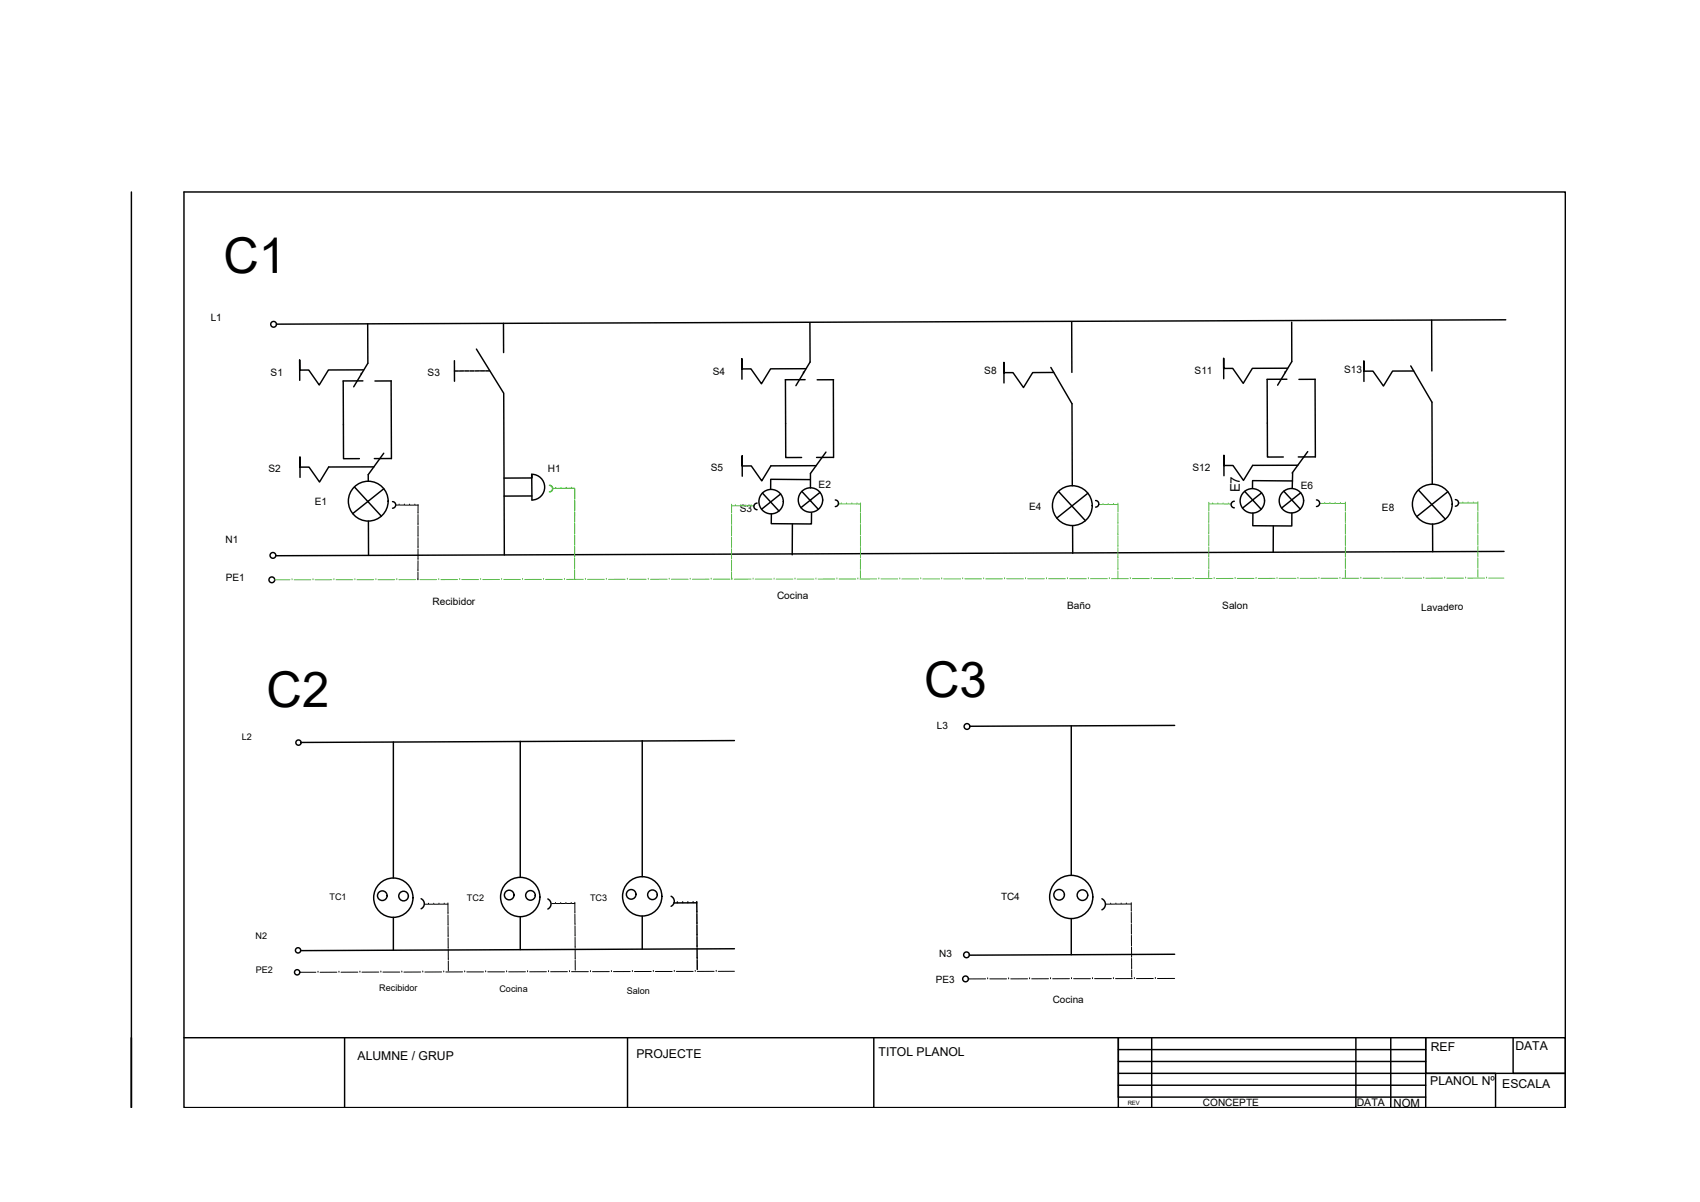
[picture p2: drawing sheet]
<svg xmlns="http://www.w3.org/2000/svg" width="297mm" height="210mm" viewBox="0 0 297 210" stroke-linecap="round" stroke-linejoin="round" font-family="sans-serif">
<!-- layer: 0 -->
<g fill="none" stroke="#000" stroke-width=".25">
<path d="M23 33.5v159.9v-12.2M64.2 56.5l.1 6.9-2.5 4.1M88 56.5v5.1M141.5 56.3v6.9M187.3 56.2v8.8M225.7 56.3v6.8l-2.5 4.2M250.2 55.9v8.9M263.1 55.8l-214.7 .8M60 66.6v13.5h2.8M63.1 65.4h.1M63.4 66.5h-3.5M63.5 64.6h-6.1l-1.6 2.6-1.9-2.6h-1.5v-1.8v3.6"/>
<path d="M67 79.1l-2.7 3.8 .1 1.1M68.3 66.5l.1 13.6M68.4 66.5h-2.9M79.4 63v3.6M79.4 64.8h.7M81 64.8h-.7M81.2 64.8h.7M82.1 64.8h.7M83.2 61l4.8 7.7 .1 28.2M83.8 64.8h-.8M83.9 64.8h.8M84.9 64.8h.6"/>
<path d="M137.2 66.3l.1 7.7M137.3 74v5.9h2.8M140.4 65.1h.1M140.7 66.3h-3.5M140.8 64.4h-6.2l-1.6 2.6-1.8-2.6h-1.6v-1.8v3.6M141.5 63.2l-2.4 4.1M144.3 78.9l-2.7 3.8v2.5M145.6 79.9h-2.9M145.6 66.3l.1 13.6M145.7 66.3h-2.9M183.6 64.2l3.7 6.3 .1 14.3M184.1 65l-3.7 .1-1.6 2.6-1.8-2.6h-1.6v-1.8v3.6"/>
<path d="M221.4 66.3l.1 13.5h2.7M224.6 65.1h.1M224.9 66.2h-3.5M225 64.3h-6.2l-1.6 2.6-1.8-2.6h-1.6v-1.7v3.5M228.5 78.9l-2.7 3.7M229.8 79.8h-3M229.8 66.2v13.6M229.8 66.2h-2.8M246.5 63.9l3.7 6.3 .1 14.4M247 64.8h-3.7l-1.6 2.6-1.8-2.6h-1.6v-1.8v3.6M61.9 85l4.7 5.1M64.4 87.5v.2"/>
<path d="M64.4 91v6M65.3 81.5l-7.9 .1-1.6 2.6-1.8-2.6h-1.6v-1.8v3.6M67.1 85.4l-5.5 4.3M68.3 80.1h-2.9M68.6 87.6a.58 .58 0 0 1 .5 .6 .58 .58 0 0 1-.5 .5M92.9 82.8a2.25 2.25 0 0 1 2.3 2.2 2.25 2.25 0 0 1-2.3 2.3v-4.5v.7h-4.8M92.9 86.6h-4.8M132.3 87.9a.58 .58 0 0 0-.6 .5 .58 .58 0 0 0 .6 .6M133.2 86.1l2.9 3.1M136.4 86.3l-3.3 2.6M138.5 91.5l-.1 5.4M140.1 85.8l2.9 3.1"/>
<path d="M141.6 83.8l-6.9-.1v1.7M141.6 87.3v.2M141.8 89.6v1.9l-7-.1v-1.7M142.6 81.3l-7.9 .1-1.6 2.6-1.8-2.6h-1.6v-1.8v3.6M143.3 86l-3.4 2.7M145.9 87.3a.58 .58 0 0 1 .6 .6 .58 .58 0 0 1-.6 .6M184.9 85.8l4.8 5.1M187.4 91.8v4.8M190.1 86.1l-5.4 4.4M191.4 87.4a.58 .58 0 0 1 .6 .6 .58 .58 0 0 1-.6 .6M215.7 87.5a.58 .58 0 0 0-.6 .6 .58 .58 0 0 0 .6 .6M217.5 85.8l2.9 3.1"/>
<path d="M218.9 83.9l6.9 .1M218.9 84l-.1 1.3M218.9 89.6v2.2h6.8v-2.2M219 87.3v.1M220.4 86.1l-3.3 2.6M222.5 91.9v4.5M224.3 85.8l2.9 3.1M225.8 87.2v.2M225.9 82.6l-.1 2.7M226.8 81.2l-7.9 .1-1.6 2.6-1.9-2.6h-1.5v-1.8v3.6M227.3 86l-3.4 2.7M230 87.3a.58 .58 0 0 1 .6 .6 .58 .58 0 0 1-.6 .6"/>
<path d="M247.8 85.6l4.7 5.1M250.3 91.5v4.8M253 85.9l-5.5 4.3M254.3 87.2a.58 .58 0 0 1 .6 .6 .58 .58 0 0 1-.6 .6M262.8 96.3l-214.6 .7M68.7 129.6v23.7M90.9 129.5v23.7M112.2 129.3v23.8M128.3 129.3l-75.6 .4M187.2 126.8v26.1M205.2 126.7l-35.7 .1M73.6 156.9a.97 .97 0 0 1 .5 .9 .97 .97 0 0 1-.5 .9"/>
<path d="M95.7 157a.97 .97 0 0 1 .6 .9 .97 .97 0 0 1-.6 .8M112.2 160v5.7M117.3 156.5a.97 .97 0 0 1 .5 .9 .97 .97 0 0 1-.5 .9M117.7 157.7h.6M118.4 157.7h.1M119.2 157.7h-.7M119.3 157.7h.1M119.4 157.7h.7M120.2 157.7h.1M121 157.7h-.7M121.1 157.7h.1M121.2 157.7h.6"/>
<path d="M121.7 157.4l.1 1.7M121.8 159.3h.1M121.8 159.6v1.6M192.5 157a1.06 1.06 0 0 1 .6 .9 1.06 1.06 0 0 1-.6 1M68.7 160.2v5.7M90.9 160.1v5.7M121.8 161.4h.1M121.8 161.6v1.6M121.8 163.4h.1M121.8 163.6v1.6M121.8 165.4h.1M121.8 165.6v1.6"/>
<path d="M121.8 167.4h.1M121.8 167.6v1.7M128.3 165.7l-75.8 .3M187.2 160.4v6.3M205.2 166.6l-35.8 .2M32.1 181.2h241.4v12.2h-24.4M60.2 181.2v12.2h-28.1v-159.9h241.4v159.9M109.6 181.2v12.2h-49.4M152.7 181.2v12.2h-43.1M195.4 183.3v2.1h53.7M195.4 185.4v2h65.9v6M195.4 187.4v4.2h53.7"/>
<path d="M195.4 189.5h53.7M201.2 181.2v12.2h-5.8M236.9 181.2v12.2h-35.7M243 181.2v12.2h-6.1M249.1 183.3h-53.7v-2.1v12.2h-42.7M264.4 181.2v6.2h9.1h-24.4v-6.2v12.2h-6.1"/>
<circle cx="47.8" cy="56.6" r=".5"/>
<circle cx="47.7" cy="97" r=".5"/>
<circle cx="64.3" cy="87.5" r="3.5"/>
<circle cx="134.7" cy="87.6" r="2.13"/>
<circle cx="141.6" cy="87.3" r="2.13"/>
<circle cx="187.4" cy="88.3" r="3.5"/>
<circle cx="218.8" cy="87.5" r="2.13"/>
<circle cx="225.6" cy="87.4" r="2.13"/>
<circle cx="250.3" cy="88" r="3.5"/>
<circle cx="47.5" cy="101.3" r=".5"/>
<circle cx="52.2" cy="129.7" r=".46"/>
<circle cx="169" cy="126.9" r=".5"/>
<circle cx="66.8" cy="156.4" r=".84"/>
<circle cx="68.7" cy="156.8" r="3.4"/>
<circle cx="70.5" cy="156.5" r=".84"/>
<circle cx="89" cy="156.3" r=".84"/>
<circle cx="90.9" cy="156.6" r="3.4"/>
<circle cx="92.7" cy="156.4" r=".84"/>
<circle cx="110.3" cy="156.2" r=".84"/>
<circle cx="112.2" cy="156.5" r="3.4"/>
<circle cx="114" cy="156.3" r=".84"/>
<circle cx="185.1" cy="156.3" r=".93"/>
<circle cx="187.2" cy="156.6" r="3.8"/>
<circle cx="189.1" cy="156.3" r=".93"/>
<circle cx="51.9" cy="169.8" r=".46"/>
<circle cx="52.1" cy="166" r=".46"/>
<circle cx="168.7" cy="170.9" r=".5"/>
<circle cx="168.9" cy="166.7" r=".5"/>
</g>
<g fill="none" stroke="#58ba48" stroke-width=".17">
<path d="M127.8 99.6h.1M127.8 97.6h.1M127.8 95.6h.1M127.8 93.6h.1M127.8 93.8v1.6M127.8 95.8v1.6M127.8 97.8v1.6M127.8 99.9v1.3M127.8 91.6h.1M127.8 89.6h.1M127.8 88v1.4M127.8 89.8v1.6"/>
<path d="M127.8 91.8v1.6M127.9 88.3h.5M128.5 88.3h.1M128.6 88.3h.7M129.4 88.3h.1M129.5 88.3h.7M130.3 88.3h.1M130.4 88.3h.8M131.2 88.3h.1M131.3 88.3h.5M146.4 88h.5M147 88h.1"/>
<path d="M147.1 88h.7M147.9 88h.1M148 88h.7M148.8 88h.1M148.9 88h.8M149.7 88h.1M149.8 88h.5M150.3 99.4h.1M150.3 99.6v1.4M150.4 97.4h.1M150.4 95.4h.1M150.4 93.4h.1"/>
<path d="M150.4 91.4h.1M150.4 89.4h.1M150.4 89.6v1.6M150.4 91.6v1.6M150.4 93.6v1.6M150.4 95.6v1.6M150.4 97.6l-.1 1.6M150.4 87.8v1.4M192 88.1h.6M192.7 88.1h.1M192.8 88.1h.8M193.6 88.1h.1"/>
<path d="M193.7 88.1h.8M194.6 88.1h.1M194.7 88.1h.6M195.3 99.5h.1M195.3 97.5h.1M195.3 95.5h.1M195.3 93.5h.1M195.3 91.4h.1M195.3 89.6v1.6M195.3 91.6v1.7M195.3 93.7v1.6M195.3 95.7v1.6"/>
<path d="M195.3 97.7v1.6M195.3 99.7v1.4M195.3 89.4h.1M195.3 87.9v1.3M211.2 99.3h.1M211.2 97.3h.1M211.2 95.3h.1M211.2 93.3h.1M211.2 91.3h.1M211.2 99.5v1.3M211.2 91.5v1.6M211.2 93.5v1.6"/>
<path d="M211.2 95.5v1.6M211.2 97.5v1.6M211.2 89.2h.1M211.2 87.7v1.3M211.2 89.4v1.7M211.3 88h.5M211.9 88h.1M212 88h.7M212.8 88h.1M212.9 88h.7M213.7 88h.1M213.8 88h.7"/>
<path d="M214.6 88h.1M214.7 88h.5M230.6 87.9h.8M231.5 87.9h.1M231.6 87.9h.7M232.4 87.9h.1M232.5 87.9h.7M233.3 87.9h.1M233.4 87.9h.7M234.2 87.9h.1M234.3 87.9h.8M235.1 99.3h.1"/>
<path d="M235.1 97.3h.1M235.1 95.3h.1M235.1 93.3h.1M235.1 91.3h.1M235.1 89.2h.1M235.1 87.7v1.3M235.1 89.4v1.7M235.1 91.5v1.6M235.1 93.5v1.6M235.1 95.5v1.6M235.1 97.5v1.6M235.1 99.5v1.4"/>
<path d="M254.8 87.8h.7M255.6 87.8h.1M255.7 87.8h.7M256.5 87.8h.1M256.6 87.8h.7M257.4 87.8h.1M257.5 87.8h.7M258.2 99.2h.1M258.2 97.2h.1M258.2 95.2h.1M258.2 93.2h.1M258.2 91.2h.1"/>
<path d="M258.2 89.2h.1M258.2 87.6v1.4M258.2 89.4v1.6M258.2 91.4v1.6M258.2 93.4v1.6M258.2 95.4v1.6M258.2 97.4v1.6M258.2 99.4v1.4M48 101.2h2.7M51 101.2h.1M51.4 101.2h2.9M54.7 101.2h.1"/>
<path d="M58 101.2h-2.9M58.3 101.2h.1M58.7 101.2h2.9M62 101.2h.1M65.3 101.2h-2.9M65.7 101.2h.1M66 101.2h3M69.3 101.2h.1M72.6 101.2h-2.9M73 101.2h.1M73.4 101.2h2.9M76.7 101.2h.1"/>
<path d="M80 101.2h-3M80.3 101.2h.1M80.7 101.2h2.9M84 101.2h.1M87.3 101.2h-2.9M87.6 101.2h.1M88 101.2h2.9M91.3 101.2h.1M94.6 101.2h-2.9M95 101.2h.1M95.3 101.2h3M98.6 101.2h.1"/>
<path d="M101.9 101.2h-2.9M102.3 101.2h.1M102.7 101.2h2.9M106 101.2h.1M109.2 101.2h-2.9M109.6 101.2h.1M110 101.2h2.9M113.3 101.2h.1M116.6 101.2h-3M116.9 101.2h.1M117.3 101.2h2.9M120.6 101.2h.1"/>
<path d="M123.9 101.1l-2.9 .1M124.3 101.1h.1M124.6 101.1h3M127.9 101.1h.1M131.2 101.1h-2.9M131.6 101.1h.1M132 101.1h2.9M135.2 101.1h.1M138.5 101.1h-2.9M138.9 101.1h.1M139.3 101.1h2.9M142.6 101.1h.1"/>
<path d="M145.9 101.1h-3M146.2 101.1h.1M146.6 101.1h2.9M149.9 101.1h.1M153.2 101.1h-2.9M153.6 101.1h.1M153.9 101.1h2.9M157.2 101.1h.1M160.5 101.1h-2.9M160.9 101.1h.1M161.3 101.1h2.9M164.5 101.1h.1"/>
<path d="M164.9 101.1h2.9M168.2 101.1h.1M168.6 101.1h2.9M171.9 101.1h.1M172.2 101.1h3M175.5 101.1h.1M175.9 101.1h2.9M179.2 101.1h.1M179.6 101.1h2.9M182.9 101.1h.1M183.2 101.1h3M186.5 101.1h.1"/>
<path d="M186.9 101.1h2.9M190.2 101.1h.1M190.5 101h3M193.8 101h.1M194.2 101h2.9M197.5 101h.1M197.9 101h2.9M201.2 101h.1M201.5 101h3M204.8 101h.1M208.1 101h-2.9M208.5 101h.1"/>
<path d="M208.9 101h2.9M212.1 101h.1M215.4 101h-2.9M215.8 101h.1M216.2 101h2.9M219.5 101h.1M222.8 101h-3M223.1 101h.1M223.5 101h2.9M226.8 101h.1M230.1 101h-2.9M230.5 101h.1"/>
<path d="M230.8 101h3M234.1 101h.1M237.4 101h-2.9M237.8 101h.1M238.1 101h3M241.4 101h.1M244.7 101h-2.9M245.1 101h.1M245.5 101h2.9M248.8 101h.1M252.1 101h-3M252.4 101h.1"/>
<path d="M252.8 101h2.9M256.1 101h.1M259.4 101h-2.9M259.8 101h.1M260.1 101h2.7"/>
</g>
<g fill="none" stroke="#000" stroke-width=".17">
<path d="M69.2 88.2h.4M69.7 88.2h.1M69.8 88.2h.8M70.7 88.2h.1M70.7 88.2h.8M71.6 88.2h.1M71.7 88.2h.7M72.5 88.2h.1M72.6 88.2h.5M73 99.7h.1M73 99.9v1.3M73 97.7h.1"/>
<path d="M73 95.7h.1M73 93.7h.1M73 91.7h.1M73 89.6h.1M73 89.8v1.7M73 91.9v1.6M73 93.9v1.6M73 95.9v1.6M73 97.9v1.6M73 88.1v1.3M74.2 157.9h.6M74.9 157.9h.1"/>
<path d="M75 157.9h.7M75.8 157.9h.1M75.9 157.9h.7M76.7 157.9h.1M76.8 157.9h.7M77.6 157.9h.1M77.7 157.9h.6M78.3 157.7v1.7M78.3 159.6h.1M78.3 159.8v1.6M96.4 157.8h.6M97.1 157.8h.1"/>
<path d="M97.1 157.8h.8M98 157.8h.1M98.8 157.8h-.7M98.9 157.8h.1M99 157.8h.7M99.8 157.8h.1M99.9 157.8h.5M100.4 157.6v1.7M100.4 159.5h.1M100.4 159.7l.1 1.6M193.2 157.9h.8M194.1 157.9h.1"/>
<path d="M194.9 157.9h-.7M195 157.9h.1M195.1 157.9h.7M195.9 157.9h.1M196.7 157.9h-.7M196.8 157.9h.1M196.9 157.9h.8M197.7 157.6v1.3M197.7 159.1h.1M197.7 159.3v1.6M52.4 169.8h2.8M55.6 169.8h.1"/>
<path d="M58.9 169.8h-3M59.2 169.8h.1M62.5 169.8h-2.9M62.9 169.8h.1M66.2 169.8h-3M66.6 169.8h.1M66.9 169.8h2.9M70.2 169.8h.1M73.5 169.7l-2.9 .1M73.9 169.7h.1M77.2 169.7h-3M77.5 169.7h.1"/>
<path d="M78.3 161.6h.1M78.3 161.8v1.6M78.3 163.6h.1M78.3 163.8v1.6M78.3 165.6h.1M78.3 165.8v1.6M78.3 167.6h.1M78.3 167.8v1.7M80.8 169.7h-2.9M81.2 169.7h.1M81.6 169.7h2.9M84.9 169.7h.1"/>
<path d="M85.2 169.7h3M88.5 169.7h.1M91.8 169.7h-2.9M92.2 169.7h.1M95.5 169.7h-3M95.8 169.7h.1M99.1 169.7h-2.9M99.5 169.7h.1M99.9 169.7h2.9M100.5 161.5h.1M100.5 161.7v1.6M100.5 163.5h.1"/>
<path d="M100.5 163.7v1.6M100.5 165.5h.1M100.5 165.7v1.6M100.5 167.5h.1M100.5 167.7v1.7M103.2 169.7h.1M106.5 169.7h-3M106.8 169.7h.1M110.1 169.7h-2.9M110.5 169.7h.1M113.8 169.6l-2.9 .1M114.2 169.6h.1"/>
<path d="M114.5 169.6h2.9M117.8 169.6h.1M118.2 169.6h2.9M121.5 169.6h.1M124.8 169.6h-3M125.1 169.6h.1M128.3 169.6h-2.8M172.2 170.9h-3M172.6 170.9h.1M172.9 170.9h3M176.2 170.9h.1M179.5 170.9h-2.9"/>
<path d="M179.9 170.9h.1M183.2 170.9h-2.9M183.6 170.9h.1M186.9 170.9h-3M187.2 170.9h.1M187.6 170.9h2.9M190.9 170.9h.1M191.3 170.9h2.9M194.5 170.9h.1M197.7 161.1h.1M197.7 161.3v1.6M197.7 163.1h.1"/>
<path d="M197.7 163.4v1.6M197.7 165.2h.1M197.7 165.4v1.6M197.7 167.2h.1M197.7 167.4v1.6M197.7 169.2h.1M197.7 169.4v1.3M197.8 170.9h-2.9M198.2 170.9h.1M201.5 170.9h-2.9M201.9 170.9h.1M205.2 170.9h-3"/>
</g>
<g fill="none" stroke="#0f0" stroke-width=".17">
<path d="M96.5 85.3h.5M97.1 85.3h.1M97.9 85.3h-.7M98 85.3h.1M98.1 85.3h.8M98.9 85.3h.1M99.8 85.3h-.8M99.9 85.3h.1M100 85.3h.4v1.7M100.4 99.3h.1M100.4 97.4v1.7M100.4 99.5v1.7"/>
<path d="M100.4 97.2h.1M100.4 95.2h.1M100.4 93.2h.1M100.4 91.2h.1M100.4 91.4v1.6M100.4 93.4v1.6M100.4 95.4v1.6M100.4 89.2h.1M100.4 87.2h.1M100.4 87.4v1.6M100.4 89.4v1.6"/>
</g>
<path d="M96 84.7a.58 .58 0 0 1 .6 .6 .58 .58 0 0 1-.6 .6" fill="none" stroke="#0f0" stroke-width=".25"/>
<g font-size="8.6">
<text x="39" y="47.7">C1</text>
<text x="46.6" y="123.5">C2</text>
<text x="161.5" y="121.7">C3</text>
</g>
<text font-size="2.3" x="216.6" y="86" transform="rotate(-90 216.6 86)">E7</text>
<g font-size="2.1">
<text x="62.5" y="185.2">ALUMNE / GRUP</text>
<text x="111.2" y="184.8">PROJECTE</text>
<text x="153.5" y="184.5">TITOL PLANOL</text>
<text x="250" y="183.5">REF</text>
<text x="264.8" y="183.4">DATA</text>
<text x="249.9" y="189.5">PLANOL Nº</text>
<text x="262.5" y="190.1">ESCALA</text>
</g>
<text font-size="2" x="243.5" y="193.3">NOM</text>
<g font-size="1.8">
<text x="36.8" y="56.1">L1</text>
<text x="47.3" y="65.6">S1</text>
<text x="74.7" y="65.6">S3</text>
<text x="124.5" y="65.4">S4</text>
<text x="172" y="65.4">S8</text>
<text x="208.7" y="65.3">S11</text>
<text x="234.9" y="65.1">S13</text>
<text x="46.9" y="82.5">S2</text>
<text x="95.7" y="82.4">H1</text>
<text x="124.2" y="82.3">S5</text>
<text x="208.4" y="82.2">S12</text>
<text x="55" y="88.1">E1</text>
<text x="129.3" y="89.4">S3</text>
<text x="143" y="85.3">E2</text>
<text x="179.8" y="89">E4</text>
<text x="227.3" y="85.4">E6</text>
<text x="241.5" y="89.3">E8</text>
<text x="39.4" y="94.7">N1</text>
<text x="39.5" y="101.5">PE1</text>
<text x="75.6" y="105.7">Recibidor</text>
<text x="135.8" y="104.6">Cocina</text>
<text x="186.4" y="106.4">Baño</text>
<text x="213.6" y="106.4">Salon</text>
<text x="248.3" y="106.6">Lavadero</text>
<text x="210.2" y="193.1">CONCEPTE</text>
<text x="237.1" y="193.2">DATA</text>
</g>
<g font-size="1.7">
<text x="163.7" y="127.4">L3</text>
<text x="174.9" y="157.1">TC4</text>
<text x="164.1" y="167.2">N3</text>
<text x="163.5" y="171.6">PE3</text>
<text x="183.9" y="175.1">Cocina</text>
</g>
<g font-size="1.6">
<text x="42.3" y="129.2">L2</text>
<text x="57.6" y="157.2">TC1</text>
<text x="81.6" y="157.3">TC2</text>
<text x="103.1" y="157.3">TC3</text>
<text x="44.6" y="163.9">N2</text>
<text x="44.7" y="170">PE2</text>
<text x="66.3" y="173.1">Recibidor</text>
<text x="87.3" y="173.3">Cocina</text>
<text x="109.5" y="173.6">Salon</text>
</g>
<text font-size="1" x="197" y="193">REV</text>
</svg>
